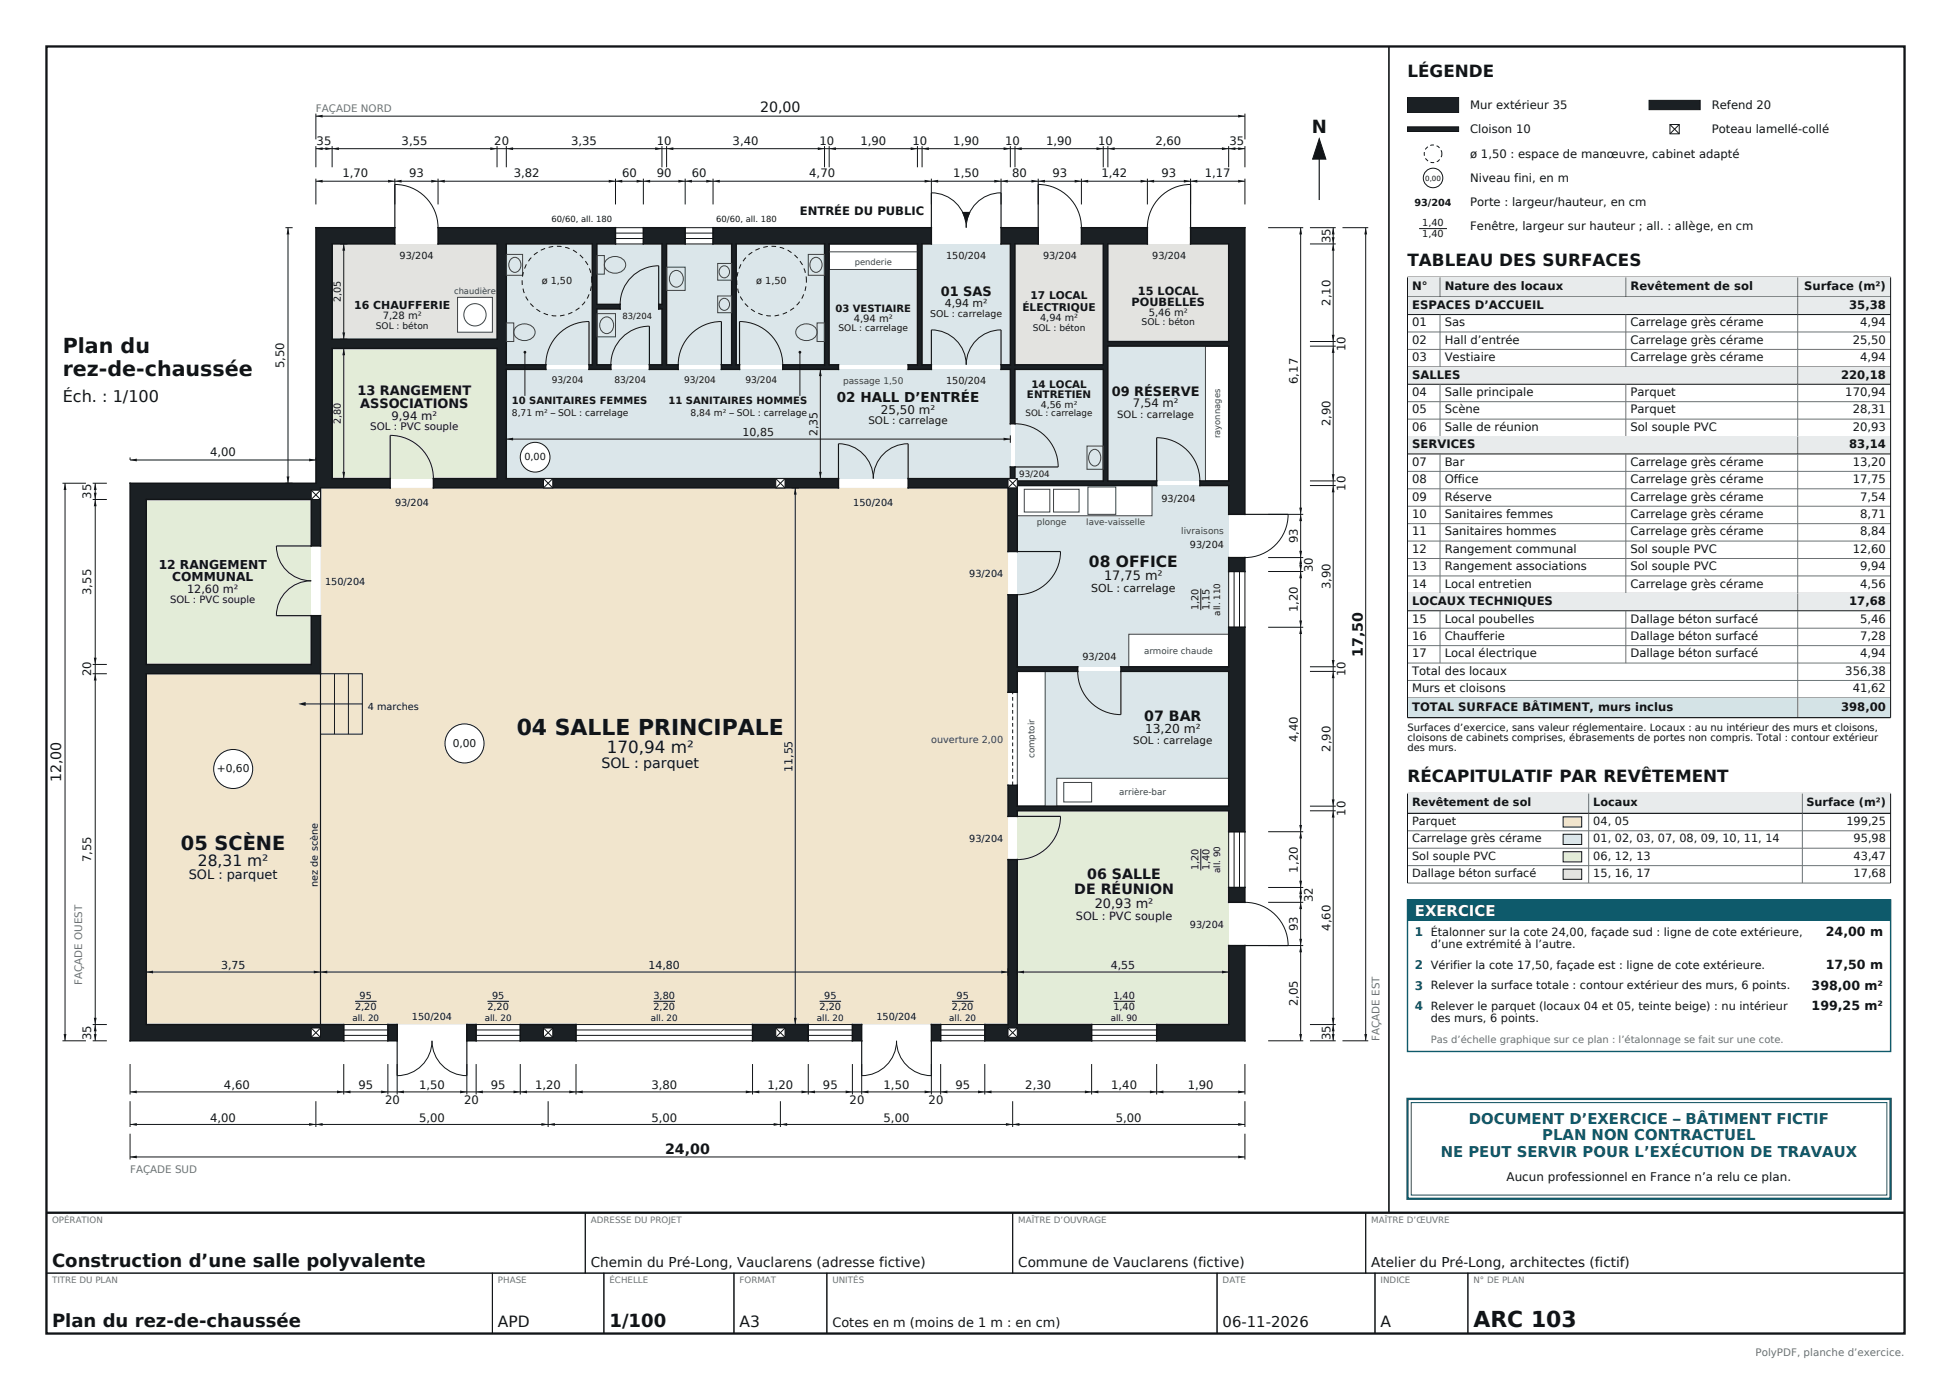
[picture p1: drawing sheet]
<svg xmlns="http://www.w3.org/2000/svg" width="420mm" height="297mm" viewBox="0 0 420 297" stroke-linecap="round" stroke-linejoin="round" font-family="sans-serif">
<path d="M10 10h400v277h-400z" fill="none" stroke="#111417" stroke-width=".5"/>
<path d="M69 105h148v115.5h-185.5v-75.5h37.5z" fill-rule="evenodd" fill="#f1e5cd"/>
<g fill="#dbe6ea">
<path d="M198.5 52.5h19v26h-19z" fill-rule="evenodd"/>
<path d="M109 79.5h108.5v23.5h-108.5z" fill-rule="evenodd"/>
<path d="M178.5 52.5h19v26h-19z" fill-rule="evenodd"/>
</g>
<path d="M219 174.5h45.5v46h-45.5z" fill-rule="evenodd" fill="#e3ecd8"/>
<g fill="#dbe6ea">
<path d="M219 144.5h45.5v29h-45.5z" fill-rule="evenodd"/>
<path d="M219 104.5h45.5v39h-45.5z" fill-rule="evenodd"/>
<path d="M238.5 74.5h26v29h-26z" fill-rule="evenodd"/>
<path d="M109 52.5h33.5v26h-33.5z" fill-rule="evenodd"/>
<path d="M143.5 52.5h34v26h-34z" fill-rule="evenodd"/>
</g>
<g fill="#e3ecd8">
<path d="M31.5 107.5h35.5v35.5h-35.5z" fill-rule="evenodd"/>
<path d="M71.5 75h35.5v28h-35.5z" fill-rule="evenodd"/>
</g>
<path d="M218.5 79.5h19v24h-19z" fill-rule="evenodd" fill="#dbe6ea"/>
<g fill="#e3e3e0">
<path d="M238.5 52.5h26v21h-26z" fill-rule="evenodd"/>
<path d="M71.5 52.5h35.5v20.5h-35.5z" fill-rule="evenodd"/>
<path d="M218.5 52.5h19v26h-19z" fill-rule="evenodd"/>
</g>
<g fill="#fff" stroke="#39414a" stroke-width=".22">
<path d="M219 144.5h6v29h-6z" fill-rule="evenodd"/>
<path d="M227.5 167.5h37v6h-37z" fill-rule="evenodd"/>
<path d="M219 104.5h29v6.5h-29z" fill-rule="evenodd"/>
<path d="M243 136.5h21.5v7h-21.5z" fill-rule="evenodd"/>
<path d="M259.5 74.5h5v29h-5z" fill-rule="evenodd"/>
<path d="M98.5 64h7.5v7.5h-7.5z" fill-rule="evenodd"/>
<path d="M178.5 52.5h19v5.5h-19z" fill-rule="evenodd"/>
</g>
<g fill="#1b2024">
<path d="M219 173.5h45.5v1h-45.5z" fill-rule="evenodd"/>
<path d="M219 143.5h13v1h-13z" fill-rule="evenodd"/>
<path d="M241.3 143.5h23.2v1h-23.2z" fill-rule="evenodd"/>
<path d="M219 103.5h30v1h-30z" fill-rule="evenodd"/>
<path d="M258.3 103.5h6.2v1h-6.2z" fill-rule="evenodd"/>
<path d="M217.5 100.5h1v3h-1z" fill-rule="evenodd"/>
<path d="M217.5 79.5h1v11.7h-1z" fill-rule="evenodd"/>
<path d="M217.5 52.5h1v26h-1z" fill-rule="evenodd"/>
<path d="M237.5 79.5h1v24h-1z" fill-rule="evenodd"/>
<path d="M237.5 74.5h1v4h-1z" fill-rule="evenodd"/>
<path d="M237.5 52.5h1v21h-1z" fill-rule="evenodd"/>
<path d="M109 78.5h8.5v1h-8.5z" fill-rule="evenodd"/>
<path d="M126.8 78.5h4.7v1h-4.7z" fill-rule="evenodd"/>
<path d="M139.8 78.5h6.2v1h-6.2z" fill-rule="evenodd"/>
<path d="M155.3 78.5h3.9v1h-3.9z" fill-rule="evenodd"/>
<path d="M168.5 78.5h12v1h-12z" fill-rule="evenodd"/>
<path d="M195.5 78.5h5v1h-5z" fill-rule="evenodd"/>
<path d="M215.5 78.5h23v1h-23z" fill-rule="evenodd"/>
<path d="M142.5 52.5h1v26h-1z" fill-rule="evenodd"/>
<path d="M177.5 52.5h1v26h-1z" fill-rule="evenodd"/>
<path d="M197.5 52.5h1v26h-1z" fill-rule="evenodd"/>
<path d="M237.5 73.5h27v1h-27z" fill-rule="evenodd"/>
<path d="M28 220.5h46v3.5h-46z" fill-rule="evenodd"/>
<path d="M83.5 220.5h2v3.5h-2z" fill-rule="evenodd"/>
<path d="M100.5 220.5h2v3.5h-2z" fill-rule="evenodd"/>
<path d="M112 220.5h12v3.5h-12z" fill-rule="evenodd"/>
<path d="M162 220.5h12v3.5h-12z" fill-rule="evenodd"/>
<path d="M183.5 220.5h2v3.5h-2z" fill-rule="evenodd"/>
<path d="M200.5 220.5h2v3.5h-2z" fill-rule="evenodd"/>
<path d="M212 220.5h23v3.5h-23z" fill-rule="evenodd"/>
<path d="M249 220.5h19v3.5h-19z" fill-rule="evenodd"/>
<path d="M28 107.5h3.5v113h-3.5z" fill-rule="evenodd"/>
<path d="M264.5 203.5h3.5v17h-3.5z" fill-rule="evenodd"/>
<path d="M264.5 191h3.5v3.2h-3.5z" fill-rule="evenodd"/>
<path d="M264.5 135h3.5v44h-3.5z" fill-rule="evenodd"/>
<path d="M264.5 120h3.5v3h-3.5z" fill-rule="evenodd"/>
<path d="M264.5 52.5h3.5v58.2h-3.5z" fill-rule="evenodd"/>
<path d="M28 104h40v3.5h-40z" fill-rule="evenodd"/>
<path d="M68 52.5h3.5v51.5h-3.5z" fill-rule="evenodd"/>
<path d="M68 49h17v3.5h-17z" fill-rule="evenodd"/>
<path d="M94.3 49h38.2v3.5h-38.2z" fill-rule="evenodd"/>
<path d="M138.5 49h9v3.5h-9z" fill-rule="evenodd"/>
<path d="M153.5 49h47v3.5h-47z" fill-rule="evenodd"/>
<path d="M215.5 49h8v3.5h-8z" fill-rule="evenodd"/>
<path d="M232.8 49h14.2v3.5h-14.2z" fill-rule="evenodd"/>
<path d="M256.3 49h11.7v3.5h-11.7z" fill-rule="evenodd"/>
<path d="M217 185h2v35.5h-2z" fill-rule="evenodd"/>
<path d="M217 169h2v6.7h-2z" fill-rule="evenodd"/>
<path d="M217 128h2v21h-2z" fill-rule="evenodd"/>
<path d="M217 105h2v13.7h-2z" fill-rule="evenodd"/>
<path d="M31.5 143h37.5v2h-37.5z" fill-rule="evenodd"/>
<path d="M67 132.5h2v10.5h-2z" fill-rule="evenodd"/>
<path d="M67 105h2v12.5h-2z" fill-rule="evenodd"/>
<path d="M67 104h17v1h-17z" fill-rule="evenodd"/>
<path d="M93.3 103h87.2v2h-87.2z" fill-rule="evenodd"/>
<path d="M195.5 103.5h23.5v1.5h-23.5z" fill-rule="evenodd"/>
<path d="M69 103h15v1h-15z" fill-rule="evenodd"/>
<path d="M195.5 103h23v.5h-23z" fill-rule="evenodd"/>
<path d="M107 75h2v28h-2z" fill-rule="evenodd"/>
<path d="M107 52.5h2v20.5h-2z" fill-rule="evenodd"/>
<path d="M71.5 73h37.5v2h-37.5z" fill-rule="evenodd"/>
<path d="M127.5 66.5h1v12h-1z" fill-rule="evenodd"/>
<path d="M127.5 52.5h1v13h-1z" fill-rule="evenodd"/>
<path d="M157.5 52.5h1v26h-1z" fill-rule="evenodd"/>
<path d="M127.5 65.5h6v1h-6z" fill-rule="evenodd"/>
<path d="M141.8 65.5h.7v1h-.7z" fill-rule="evenodd"/>
</g>
<g fill="none" stroke="#111417" stroke-width=".3">
<path d="M68 49h17v3.5h-13.5v20.5h35.5v-20.5h-12.7v-3.5h38.2v3.5h-4v13h5v1h-5v12h3v1h-4.7v-1h.7v-26h-18.5v26h8.5v1h-8.5v23.5h71.5v2h-87.2v-2h13.7v-28h-35.5v28h12.5v2h-15v12.5h-2v-10h-35.5v35.5h35.5v-10.5h2v12.5h-37.5v75.5h42.5v3.5h-46v-120h40zM138.5 49h9v3.5h-4v26h2.5v1h-6.2v-1h2.7v-12h-.7v-1h.7v-13h-4zM153.5 49h47v3.5h-2v26h2v1h-5v-1h2v-26h-19v26h2v1h-12v-1h9v-26h-19v26h.7v1h-3.9v-1h2.2v-26h-4zM215.5 49h8v3.5h-5v26h19v-26h-4.7v-3.5h14.2v3.5h-8.5v21h26v-21h-8.2v-3.5h11.7v61.7h-3.5v-6.2h-6.2v-1h6.2v-29h-26v29h10.5v1h-30v14.2h-2v-13.7h-21.5v-2h22v-2.5h1v3h19v-24h-19v11.7h-1v-11.7h-2v-1h2v-26h-2zM217 128h2v15.5h13v1h-13v4.5h-2zM264.5 120h3.5v3h-3.5zM241.3 143.5h23.2v-8.5h3.5v44h-3.5v-4.5h-45.5v1.2h-2v-6.7h2v4.5h45.5v-29h-23.2zM217 185h2v35.5h16v3.5h-23v-3.5h5zM264.5 191h3.5v3.2h-3.5zM264.5 203.5h3.5v20.5h-19v-3.5h15.5zM83.5 220.5h2v3.5h-2zM100.5 220.5h2v3.5h-2z"/>
<path d="M112 220.5h12v3.5h-12zM162 220.5h12v3.5h-12zM183.5 220.5h2v3.5h-2zM200.5 220.5h2v3.5h-2z"/>
</g>
<g fill="none" stroke="#111417" stroke-width=".25">
<path d="M85 39.7v9.3M223.5 39.7v9.3M256.3 39.7v9.3M141.8 57.2v8.3M200.5 41.5v7.5M215.5 41.5v7.5M126.8 69.2v9.3M139.8 70.2v8.3M155.3 69.2v9.3M159.2 69.2v9.3M200.5 71v7.5M215.5 71v7.5"/>
<path d="M84 93.7v9.3M180.5 95.5v7.5M195.5 95.5v7.5M249 94.2v9.3M59.5 117.5h7.5M218.5 100.5h9.3M219 118.7h9.3M268 110.7h9.3M59.5 132.5h7.5M69 145v75.5M241.3 144.5v9.3M219 175.7h9.3"/>
<path d="M268 203.5h9.3M85.5 224v7.5M100.5 224v7.5M185.5 224v7.5M200.5 224v7.5"/>
</g>
<g fill="none" stroke="#111417" stroke-width=".22">
<path d="M85 39.7a9.3 9.3 0 0 1 9.3 9.3M223.5 39.7a9.3 9.3 0 0 1 9.3 9.3M256.3 39.7a9.3 9.3 0 0 0-9.3 9.3M132.5 49h6v3.5h-6zM132.5 51.3h6M132.5 50.2h6M141.8 57.2a8.3 8.3 0 0 0-8.3 8.3M147.5 49h6v3.5h-6zM147.5 51.3h6M147.5 50.2h6M200.5 41.5a7.5 7.5 0 0 1 7.5 7.5 7.5 7.5 0 0 1 7.5-7.5M126.8 69.2a9.3 9.3 0 0 0-9.3 9.3"/>
<path d="M139.8 70.2a8.3 8.3 0 0 0-8.3 8.3M155.3 69.2a9.3 9.3 0 0 0-9.3 9.3M159.2 69.2a9.3 9.3 0 0 1 9.3 9.3M200.5 71a7.5 7.5 0 0 1 7.5 7.5 7.5 7.5 0 0 1 7.5-7.5M84 93.7a9.3 9.3 0 0 1 9.3 9.3M180.5 95.5a7.5 7.5 0 0 1 7.5 7.5 7.5 7.5 0 0 1 7.5-7.5M218.5 91.2a9.3 9.3 0 0 1 9.3 9.3M249 94.2a9.3 9.3 0 0 1 9.3 9.3M59.5 117.5a7.5 7.5 0 0 0 7.5 7.5 7.5 7.5 0 0 0-7.5 7.5M228.3 118.7a9.3 9.3 0 0 1-9.3 9.3M277.3 110.7a9.3 9.3 0 0 1-9.3 9.3M264.5 123h3.5v12h-3.5z"/>
<path d="M265.7 123v12M266.8 123v12M65.2 151.5h12.8M69 145h9v13h-9zM72 145v13M75 145v13M232 144.5a9.3 9.3 0 0 0 9.3 9.3M228.3 175.7a9.3 9.3 0 0 1-9.3 9.3M264.5 179h3.5v12h-3.5zM265.7 179v12M266.8 179v12M268 194.2a9.3 9.3 0 0 1 9.3 9.3"/>
<path d="M74 220.5h9.5v3.5h-9.5zM74 222.8h9.5M74 221.7h9.5M85.5 231.5a7.5 7.5 0 0 0 7.5-7.5 7.5 7.5 0 0 0 7.5 7.5M102.5 220.5h9.5v3.5h-9.5zM102.5 222.8h9.5M102.5 221.7h9.5M124 220.5h38v3.5h-38zM124 222.8h38M124 221.7h38M174 220.5h9.5v3.5h-9.5zM174 222.8h9.5"/>
<path d="M174 221.7h9.5M185.5 231.5a7.5 7.5 0 0 0 7.5-7.5 7.5 7.5 0 0 0 7.5 7.5M202.5 220.5h9.5v3.5h-9.5zM202.5 222.8h9.5M202.5 221.7h9.5M235 220.5h14v3.5h-14zM235 222.8h14M235 221.7h14"/>
</g>
<g fill="none" stroke="#39414a" stroke-width=".22">
<path d="M109 54.7h3.5v4.6h-3.5zM110.1 55.7a1.4 1.4 0 0 1 1.7 .1 1.4 1.4 0 0 1 .3 1.7 1.31 1.31 0 0 1-1.6 1.1 1.31 1.31 0 0 1-1-1.6l.1-.5zM128.5 55h1.6v4h-1.6zM130.8 55.7a2.57 2.57 0 0 1 3.8 .8 2.08 2.08 0 0 1-2.8 2.2 1.68 1.68 0 0 1-1.6-1.1 1.68 1.68 0 0 1 .6-1.9zM143.5 57.5h4v5h-4zM144.5 58.7a1.48 1.48 0 0 1 1.8-.3 1.48 1.48 0 0 1 .8 1.6 1.52 1.52 0 0 1-1.5 1.8 1.52 1.52 0 0 1-1.5-1.8zM154.5 56.7h3v3.6h-3zM155.3 57.5a1.25 1.25 0 0 1 1.7 .5 1.25 1.25 0 0 1-.7 1.7 1.28 1.28 0 0 1-1.4-.7 1.28 1.28 0 0 1 .4-1.5zM174 54.7h3.5v4.6h-3.5zM174.9 55.7a1.4 1.4 0 0 1 1.7 .1 1.4 1.4 0 0 1 .3 1.7 1.31 1.31 0 0 1-1.5 1.1 1.31 1.31 0 0 1-1.1-1.6l.1-.5zM178.5 54.2h19M109 69.5h1.6v4h-1.6z"/>
<path d="M111.3 70.2a2.57 2.57 0 0 1 3.8 .8 2.08 2.08 0 0 1-2.8 2.2 1.68 1.68 0 0 1-1.6-1.1 1.68 1.68 0 0 1 .6-1.9zM128.5 67.5h4v5h-4zM129.5 68.7a1.48 1.48 0 0 1 1.8-.3 1.48 1.48 0 0 1 .8 1.6 1.52 1.52 0 0 1-1.5 1.8 1.52 1.52 0 0 1-1.5-1.8zM154.5 63.7h3v3.6h-3zM155.3 64.5a1.25 1.25 0 0 1 1.7 .5 1.25 1.25 0 0 1-.7 1.7 1.28 1.28 0 0 1-1.4-.7 1.28 1.28 0 0 1 .4-1.5zM172 70.2a2.57 2.57 0 0 1 3.8 .8 2.08 2.08 0 0 1-2.8 2.2 1.68 1.68 0 0 1-1.6-1.1 1.68 1.68 0 0 1 .6-1.9zM175.9 69.5h1.6v4h-1.6zM234 96h3.5v5h-3.5zM234.9 97a1.21 1.21 0 0 1 1.3-.2 1.21 1.21 0 0 1 .7 1.1 1.78 1.78 0 0 1-1.2 2.4 1.96 1.96 0 0 1-.8-3.3zM220.5 105.3h5.5v4.9h-5.5zM226.8 105.3h5.5v4.9h-5.5zM234.2 104.8h6v5.9h-6z"/>
<path d="M229 168.4h6v4.2h-6z"/>
<circle cx="102.2" cy="67.7" r="2.4"/>
</g>
<path d="M127.4 60.5a7.5 7.5 0 0 0-10.9-6.7 7.5 7.5 0 0 0-1 12.8 7.5 7.5 0 0 0 11.8-5l.1-1.1M173.6 60.5a7.5 7.5 0 0 0-10.9-6.7 7.5 7.5 0 0 0-1 12.8 7.5 7.5 0 0 0 11.8-5l.1-1.1" fill="none" stroke="#111417" stroke-width=".22" stroke-dasharray="1 .8" stroke-linecap="butt"/>
<path d="M218 169v-20" fill="none" stroke="#111417" stroke-width=".22" stroke-dasharray=".8 .6" stroke-linecap="butt"/>
<path d="M64.2 151.5l1.6-.4v.8z" fill="#111417"/>
<path d="M67 221.3h2v2h-2z" fill-rule="evenodd" fill="#fff" stroke="#111417" stroke-width=".22"/>
<path d="M67 221.3l2 2M69 221.3l-2 2" fill="none" stroke="#111417" stroke-width=".22"/>
<path d="M117 221.3h2v2h-2z" fill-rule="evenodd" fill="#fff" stroke="#111417" stroke-width=".22"/>
<path d="M117 221.3l2 2M119 221.3l-2 2" fill="none" stroke="#111417" stroke-width=".22"/>
<path d="M167 221.3h2v2h-2z" fill-rule="evenodd" fill="#fff" stroke="#111417" stroke-width=".22"/>
<path d="M167 221.3l2 2M169 221.3l-2 2" fill="none" stroke="#111417" stroke-width=".22"/>
<path d="M217 221.3h2v2h-2z" fill-rule="evenodd" fill="#fff" stroke="#111417" stroke-width=".22"/>
<path d="M217 221.3l2 2M219 221.3l-2 2" fill="none" stroke="#111417" stroke-width=".22"/>
<path d="M117 103h2v2h-2z" fill-rule="evenodd" fill="#fff" stroke="#111417" stroke-width=".22"/>
<path d="M117 103l2 2M119 103l-2 2" fill="none" stroke="#111417" stroke-width=".22"/>
<path d="M167 103h2v2h-2z" fill-rule="evenodd" fill="#fff" stroke="#111417" stroke-width=".22"/>
<path d="M167 103l2 2M169 103l-2 2" fill="none" stroke="#111417" stroke-width=".22"/>
<path d="M217 103h2v2h-2z" fill-rule="evenodd" fill="#fff" stroke="#111417" stroke-width=".22"/>
<path d="M217 103l2 2M219 103l-2 2" fill="none" stroke="#111417" stroke-width=".22"/>
<path d="M67 105.5h2v2h-2z" fill-rule="evenodd" fill="#fff" stroke="#111417" stroke-width=".22"/>
<path d="M67 105.5l2 2M69 105.5l-2 2" fill="none" stroke="#111417" stroke-width=".22"/>
<path d="M207.1 45.6h1.8l-.9 2.4z" fill="#111417"/>
<path d="M113 75.8v9.4" fill="none" stroke="#111417" stroke-width=".22"/>
<circle cx="113" cy="75.8" r=".3" fill="#111417"/>
<path d="M172.2 75.8v9.4" fill="none" stroke="#111417" stroke-width=".22"/>
<circle cx="172.2" cy="75.8" r=".3" fill="#111417"/>
<g fill="#fff" stroke="#111417" stroke-width=".22">
<circle cx="100" cy="160" r="4.2"/>
<circle cx="50.2" cy="165.5" r="4.2"/>
<circle cx="115.2" cy="98.4" r="3.2"/>
</g>
<g fill="none" stroke="#111417" stroke-width=".22">
<path d="M258.5 126.7v4.6M258.5 182.7v4.6M76.4 215.5h4.7M104.9 215.5h4.7M140.7 215.5h4.6M176.4 215.5h4.7M204.9 215.5h4.7M239.7 215.5h4.6M28 235h240M28 229v6.6M74 229v6.6M83.5 229v6.6"/>
<path d="M85.5 229v6.6M100.5 229v6.6M102.5 229v6.6M112 229v6.6M124 229v6.6M162 229v6.6M174 229v6.6M183.5 229v6.6M185.5 229v6.6M200.5 229v6.6M202.5 229v6.6M212 229v6.6"/>
<path d="M235 229v6.6M249 229v6.6M268 229v6.6"/>
</g>
<g fill="#111417">
<path d="M28 235l1.5-.3v.6z"/>
<path d="M72.6 234.7l1.4 .3-1.4 .3z"/>
<path d="M74 235l1.5-.3v.6z"/>
<path d="M82 234.7l1.5 .3-1.5 .3z"/>
<path d="M85.5 235l1.5-.3v.6z"/>
<path d="M99.1 234.7l1.4 .3-1.4 .3z"/>
<path d="M102.5 235l1.4-.3v.6z"/>
<path d="M110.6 234.7l1.4 .3-1.4 .3z"/>
<path d="M112 235l1.4-.3v.6z"/>
<path d="M122.6 234.7l1.4 .3-1.4 .3z"/>
<path d="M124 235l1.4-.3v.6z"/>
<path d="M160.5 234.7l1.5 .3-1.5 .3z"/>
<path d="M162 235l1.5-.3v.6z"/>
<path d="M172.5 234.7l1.5 .3-1.5 .3z"/>
<path d="M174 235l1.5-.3v.6z"/>
<path d="M182 234.7l1.5 .3-1.5 .3z"/>
<path d="M185.5 235l1.5-.3v.6z"/>
<path d="M199 234.7l1.5 .3-1.5 .3z"/>
<path d="M202.5 235l1.4-.3v.6z"/>
<path d="M210.6 234.7l1.4 .3-1.4 .3z"/>
<path d="M212 235l1.4-.3v.6z"/>
<path d="M233.5 234.7l1.5 .3-1.5 .3z"/>
<path d="M235 235l1.4-.3v.6z"/>
<path d="M247.6 234.7l1.4 .3-1.4 .3z"/>
<path d="M249 235l1.5-.3v.6z"/>
<path d="M266.6 234.7l1.4 .3-1.4 .3z"/>
</g>
<path d="M28 237v5.6M68 237v5.6M118 237v5.6M168 237v5.6M218 237v5.6M268 237v5.6M28 242h240" fill="none" stroke="#111417" stroke-width=".22"/>
<g fill="#111417">
<path d="M28 242l1.5-.3v.6z"/>
<path d="M66.6 241.7l1.4 .3-1.4 .3z"/>
<path d="M68 242l1.4-.3v.6z"/>
<path d="M116.6 241.7l1.4 .3-1.4 .3z"/>
<path d="M118 242l1.4-.3v.6z"/>
<path d="M166.5 241.7l1.5 .3-1.5 .3z"/>
<path d="M168 242l1.5-.3v.6z"/>
<path d="M216.6 241.7l1.4 .3-1.4 .3z"/>
<path d="M218 242l1.4-.3v.6z"/>
<path d="M266.6 241.7l1.4 .3-1.4 .3z"/>
</g>
<path d="M28 249h240M28 244v5.6M268 244v5.6" fill="none" stroke="#111417" stroke-width=".22"/>
<g fill="#111417">
<path d="M28 249l1.5-.3v.6z"/>
<path d="M266.6 248.7l1.4 .3-1.4 .3z"/>
</g>
<path d="M273 49h7.5M280 49v175M273 110.7h7.5M273 135h7.5M273 123h7.5M273 120h7.5M273 179h7.5M273 194.2h7.5M273 191h7.5M273 203.5h7.5M273 224h7.5" fill="none" stroke="#111417" stroke-width=".22"/>
<g fill="#111417">
<path d="M279.7 222.6h.6l-.3 1.4z"/>
<path d="M280 203.5l.3 1.5h-.6z"/>
<path d="M279.7 202.1h.6l-.3 1.4z"/>
<path d="M280 194.2l.3 1.4h-.6z"/>
<path d="M279.7 192.8h.6l-.3 1.4z"/>
<path d="M280 191l.3 1.4h-.6z"/>
<path d="M279.7 189.6h.6l-.3 1.4z"/>
<path d="M280 179l.3 1.4h-.6z"/>
<path d="M279.7 177.6h.6l-.3 1.4z"/>
<path d="M280 135l.3 1.5h-.6z"/>
<path d="M279.7 133.5h.6l-.3 1.5z"/>
<path d="M280 123l.3 1.5h-.6z"/>
<path d="M279.7 121.5h.6l-.3 1.5z"/>
<path d="M280 120l.3 1.5h-.6z"/>
<path d="M279.7 118.5h.6l-.3 1.5z"/>
<path d="M280 110.7l.3 1.5h-.6z"/>
<path d="M279.7 109.3h.6l-.3 1.4z"/>
<path d="M280 49l.3 1.4h-.6z"/>
</g>
<g fill="none" stroke="#111417" stroke-width=".22">
<path d="M282 52.5h5.5M282 49h5.5M287 49v175M282 74.5h5.5M282 73.5h5.5M282 104.5h5.5M282 103.5h5.5M282 144.5h5.5M282 143.5h5.5M282 174.5h5.5M282 173.5h5.5M282 224h5.5"/>
<path d="M282 220.5h5.5"/>
</g>
<g fill="#111417">
<path d="M286.7 222.6h.6l-.3 1.4z"/>
<path d="M287 220.5l.3 1.5h-.6z"/>
<path d="M286.7 219.1h.6l-.3 1.4z"/>
<path d="M287 174.5l.3 1.5h-.6z"/>
<path d="M286.7 172.1h.6l-.3 1.4z"/>
<path d="M287 144.5l.3 1.5h-.6z"/>
<path d="M286.7 142.1h.6l-.3 1.4z"/>
<path d="M287 104.5l.3 1.4h-.6z"/>
<path d="M286.7 102h.6l-.3 1.5z"/>
<path d="M287 74.5l.3 1.4h-.6z"/>
<path d="M286.7 72h.6l-.3 1.5z"/>
<path d="M287 52.5l.3 1.5h-.6z"/>
<path d="M286.7 51.1h.6l-.3 1.4z"/>
<path d="M287 49l.3 1.4h-.6z"/>
</g>
<path d="M289 49h5.6M294 49v175M289 224h5.6" fill="none" stroke="#111417" stroke-width=".22"/>
<g fill="#111417">
<path d="M293.7 222.6h.6l-.3 1.4z"/>
<path d="M294 49l.3 1.4h-.6z"/>
</g>
<g fill="none" stroke="#111417" stroke-width=".22">
<path d="M68 39h200M68 38.5v5.5M85 38.5v5.5M94.3 38.5v5.5M132.5 38.5v5.5M138.5 38.5v5.5M147.5 38.5v5.5M153.5 38.5v5.5M200.5 38.5v5.5M215.5 38.5v5.5M223.5 38.5v5.5M232.8 38.5v5.5"/>
<path d="M247 38.5v5.5M256.3 38.5v5.5M268 38.5v5.5"/>
</g>
<g fill="#111417">
<path d="M68 39l1.4-.3v.6z"/>
<path d="M83.5 38.7l1.5 .3-1.5 .3z"/>
<path d="M85 39l1.4-.3v.6z"/>
<path d="M92.8 38.7l1.5 .3-1.5 .3z"/>
<path d="M94.3 39l1.5-.3v.6z"/>
<path d="M131.1 38.7l1.4 .3-1.4 .3z"/>
<path d="M132.5 39l1.4-.3v.6z"/>
<path d="M137.1 38.7l1.4 .3-1.4 .3z"/>
<path d="M138.5 39l1.4-.3v.6z"/>
<path d="M146 38.7l1.5 .3-1.5 .3z"/>
<path d="M147.5 39l1.4-.3v.6z"/>
<path d="M152 38.7l1.5 .3-1.5 .3z"/>
<path d="M153.5 39l1.4-.3v.6z"/>
<path d="M199 38.7l1.5 .3-1.5 .3z"/>
<path d="M200.5 39l1.4-.3v.6z"/>
<path d="M214.1 38.7l1.4 .3-1.4 .3z"/>
<path d="M215.5 39l1.5-.3v.6z"/>
<path d="M222 38.7l1.5 .3-1.5 .3z"/>
<path d="M223.5 39l1.5-.3v.6z"/>
<path d="M231.4 38.7l1.4 .3-1.4 .3z"/>
<path d="M232.8 39l1.4-.3v.6z"/>
<path d="M245.5 38.7l1.5 .3-1.5 .3z"/>
<path d="M247 39l1.4-.3v.6z"/>
<path d="M254.8 38.7l1.5 .3-1.5 .3z"/>
<path d="M256.3 39l1.5-.3v.6z"/>
<path d="M266.6 38.7l1.4 .3-1.4 .3z"/>
</g>
<g fill="none" stroke="#111417" stroke-width=".22">
<path d="M68 32h200M68 31.4v4.6M71.5 31.4v4.6M107 31.4v4.6M109 31.4v4.6M142.5 31.4v4.6M143.5 31.4v4.6M177.5 31.4v4.6M178.5 31.4v4.6M197.5 31.4v4.6M198.5 31.4v4.6M217.5 31.4v4.6"/>
<path d="M218.5 31.4v4.6M237.5 31.4v4.6M238.5 31.4v4.6M264.5 31.4v4.6M268 31.4v4.6"/>
</g>
<g fill="#111417">
<path d="M68 32l1.4-.3v.6z"/>
<path d="M70 31.7l1.5 .3-1.5 .3z"/>
<path d="M71.5 32l1.4-.3v.6z"/>
<path d="M105.5 31.7l1.5 .3-1.5 .3z"/>
<path d="M109 32l1.4-.3v.6z"/>
<path d="M141.1 31.7l1.4 .3-1.4 .3z"/>
<path d="M143.5 32l1.5-.3v.6z"/>
<path d="M176 31.7l1.5 .3-1.5 .3z"/>
<path d="M178.5 32l1.4-.3v.6z"/>
<path d="M196.1 31.7l1.4 .3-1.4 .3z"/>
<path d="M198.5 32l1.5-.3v.6z"/>
<path d="M216 31.7l1.5 .3-1.5 .3z"/>
<path d="M218.5 32l1.4-.3v.6z"/>
<path d="M236 31.7l1.5 .3-1.5 .3z"/>
<path d="M238.5 32l1.4-.3v.6z"/>
<path d="M263.1 31.7l1.4 .3-1.4 .3z"/>
<path d="M264.5 32l1.5-.3v.6z"/>
<path d="M266.6 31.7l1.4 .3-1.4 .3z"/>
</g>
<path d="M68 25h200M68 24.4v5.6M268 24.4v5.6" fill="none" stroke="#111417" stroke-width=".22"/>
<g fill="#111417">
<path d="M68 25l1.4-.3v.6z"/>
<path d="M266.6 24.7l1.4 .3-1.4 .3z"/>
</g>
<path d="M20 107.5h3M20 104h3M20.5 104v120M20 145h3M20 143h3M20 224h3M20 220.5h3" fill="none" stroke="#111417" stroke-width=".22"/>
<g fill="#111417">
<path d="M20.2 222.6h.6l-.3 1.4z"/>
<path d="M20.5 220.5l.3 1.5h-.6z"/>
<path d="M20.2 219.1h.6l-.3 1.4z"/>
<path d="M20.5 145l.3 1.4h-.6z"/>
<path d="M20.2 141.6h.6l-.3 1.4z"/>
<path d="M20.5 107.5l.3 1.5h-.6z"/>
<path d="M20.2 106.1h.6l-.3 1.4z"/>
<path d="M20.5 104l.3 1.5h-.6z"/>
</g>
<path d="M13.4 104h5.1M14 104v120M13.4 224h5.1" fill="none" stroke="#111417" stroke-width=".22"/>
<g fill="#111417">
<path d="M13.7 222.6h.6l-.3 1.4z"/>
<path d="M14 104l.3 1.5h-.6z"/>
</g>
<path d="M61.5 49h1.5M62 49v55M61.5 104h1.5" fill="none" stroke="#111417" stroke-width=".22"/>
<g fill="#111417">
<path d="M61.7 102.6h.6l-.3 1.4z"/>
<path d="M62 49l.3 1.4h-.6z"/>
</g>
<path d="M28 98.4v.6h40v-.6" fill="none" stroke="#111417" stroke-width=".22"/>
<g fill="#111417">
<path d="M28 99l1.5-.3v.6z"/>
<path d="M66.6 98.7l1.4 .3-1.4 .3z"/>
</g>
<path d="M31.5 209.2h185.5M31.5 208.4v1.6M69 208.4v1.6M217 208.4v1.6" fill="none" stroke="#111417" stroke-width=".22"/>
<g fill="#111417">
<path d="M31.5 209.2l1.4-.3v.6z"/>
<path d="M67.6 208.9l1.4 .3-1.4 .3z"/>
<path d="M69 209.2l1.5-.3v.6z"/>
<path d="M215.5 208.9l1.5 .3-1.5 .3z"/>
</g>
<path d="M219 209.2h45.5M219 208.4v1.6M264.5 208.4v1.6" fill="none" stroke="#111417" stroke-width=".22"/>
<g fill="#111417">
<path d="M219 209.2l1.5-.3v.6z"/>
<path d="M263.1 208.9l1.4 .3-1.4 .3z"/>
</g>
<path d="M170.4 105h1.6M171.2 105v115.5M170.4 220.5h1.6" fill="none" stroke="#111417" stroke-width=".22"/>
<g fill="#111417">
<path d="M170.9 219.1h.6l-.3 1.4z"/>
<path d="M171.2 105l.3 1.5h-.6z"/>
</g>
<path d="M175.8 79.5h1.6M176.6 79.5v23.5M175.8 103h1.6" fill="none" stroke="#111417" stroke-width=".22"/>
<g fill="#111417">
<path d="M176.3 101.6h.6l-.3 1.4z"/>
<path d="M176.6 79.5l.3 1.5h-.6z"/>
</g>
<path d="M109 94.5h108.5M109 93.7v1.6M217.5 93.7v1.6" fill="none" stroke="#111417" stroke-width=".22"/>
<g fill="#111417">
<path d="M109 94.5l1.4-.3v.6z"/>
<path d="M216 94.2l1.5 .3-1.5 .3z"/>
</g>
<path d="M73.2 75h1.6M74 75v28M73.2 103h1.6" fill="none" stroke="#111417" stroke-width=".22"/>
<g fill="#111417">
<path d="M73.7 101.6h.6l-.3 1.4z"/>
<path d="M74 75l.3 1.5h-.6z"/>
</g>
<path d="M73.2 52.5h1.6M74 52.5v20.5M73.2 73h1.6" fill="none" stroke="#111417" stroke-width=".22"/>
<g fill="#111417">
<path d="M73.7 71.6h.6l-.3 1.4z"/>
<path d="M74 52.5l.3 1.5h-.6z"/>
</g>
<path d="M284 32.1v10.9" fill="none" stroke="#111417" stroke-width=".25"/>
<path d="M284 29.9l1.4 4.3h-2.8z" fill="#111417" stroke="#111417" stroke-width=".22"/>
<path d="M299 10v251" fill="none" stroke="#111417" stroke-width=".35"/>
<g fill="#1b2024" stroke="#111417" stroke-width=".22">
<path d="M303 21h11v3.2h-11z" fill-rule="evenodd"/>
<path d="M355 21.6h11v2h-11z" fill-rule="evenodd"/>
<path d="M303 27.3h11v1h-11z" fill-rule="evenodd"/>
</g>
<path d="M359.5 26.8h2v2h-2z" fill-rule="evenodd" fill="#fff" stroke="#111417" stroke-width=".22"/>
<g fill="none" stroke="#111417" stroke-width=".22">
<path d="M359.5 26.8l2 2M361.5 26.8l-2 2M305.5 49.2h6"/>
<circle cx="308.5" cy="38.3" r="2.1"/>
</g>
<path d="M310.4 33.1a1.9 1.9 0 0 0-2.7-1.7 1.9 1.9 0 0 0-.4 3.2 1.9 1.9 0 0 0 3-1l.1-.5" fill="none" stroke="#111417" stroke-width=".22" stroke-dasharray=".8 .6" stroke-linecap="butt"/>
<path d="M303 59.7h104" fill="none" stroke="#111417" stroke-width=".3"/>
<path d="M303 59.7h104v4.2h-104z" fill-rule="evenodd" fill="#e8ebec"/>
<path d="M310 59.7v4.2M350 59.7v4.2M387 59.7v4.2" fill="none" stroke="#6b7277" stroke-width=".22"/>
<path d="M303 63.9h104" fill="none" stroke="#111417" stroke-width=".25"/>
<path d="M303 63.9h104v3.8h-104z" fill-rule="evenodd" fill="#e8ebec"/>
<path d="M303 71.5h104M303 75.2h104M303 79h104M310 67.7v11.3M350 67.7v11.3M387 63.9v15.1" fill="none" stroke="#6b7277" stroke-width=".22"/>
<path d="M303 67.7h104" fill="none" stroke="#111417" stroke-width=".22"/>
<path d="M303 79h104v3.7h-104z" fill-rule="evenodd" fill="#e8ebec"/>
<path d="M387 79v14.9M303 86.4h104M303 90.2h104M303 93.9h104M310 82.7v11.2M350 82.7v11.2" fill="none" stroke="#6b7277" stroke-width=".22"/>
<path d="M303 82.7h104" fill="none" stroke="#111417" stroke-width=".22"/>
<path d="M303 93.9h104v3.8h-104z" fill-rule="evenodd" fill="#e8ebec"/>
<path d="M310 97.7v30M350 97.7v30M387 93.9v33.8M303 101.5h104M303 105.2h104M303 109h104M303 112.7h104M303 116.4h104M303 120.2h104M303 124h104M303 127.7h104" fill="none" stroke="#6b7277" stroke-width=".22"/>
<path d="M303 97.7h104" fill="none" stroke="#111417" stroke-width=".22"/>
<path d="M303 127.7h104v3.7h-104z" fill-rule="evenodd" fill="#e8ebec"/>
<path d="M303 135.2h104M303 139h104M310 131.4v11.3M350 131.4v11.3M387 127.7v22.5M303 142.7h104M303 146.4h104M303 150.2h104" fill="none" stroke="#6b7277" stroke-width=".22"/>
<path d="M303 131.4h104" fill="none" stroke="#111417" stroke-width=".22"/>
<path d="M303 150.2h104v4.3h-104z" fill-rule="evenodd" fill="#d4e3e6"/>
<path d="M387 150.2v4.3" fill="none" stroke="#6b7277" stroke-width=".22"/>
<path d="M303 154.5h104" fill="none" stroke="#111417" stroke-width=".25"/>
<path d="M303 59.7v94.8M407 59.7v94.8" fill="none" stroke="#111417" stroke-width=".22"/>
<path d="M303 170.8h104" fill="none" stroke="#111417" stroke-width=".3"/>
<path d="M303 170.8h104v4.2h-104z" fill-rule="evenodd" fill="#e8ebec"/>
<path d="M303 178.8h104M342 170.8v19.2M388 170.8v19.2M303 182.5h104M303 186.3h104M303 190h104" fill="none" stroke="#6b7277" stroke-width=".22"/>
<path d="M303 175h104" fill="none" stroke="#111417" stroke-width=".25"/>
<path d="M303 170.8v19.2M407 170.8v19.2" fill="none" stroke="#111417" stroke-width=".22"/>
<path d="M336.5 175.8h4v2.2h-4z" fill-rule="evenodd" fill="#f1e5cd" stroke="#111417" stroke-width=".22"/>
<path d="M336.5 179.5h4v2.2h-4z" fill-rule="evenodd" fill="#dbe6ea" stroke="#111417" stroke-width=".22"/>
<path d="M336.5 183.3h4v2.2h-4z" fill-rule="evenodd" fill="#e3ecd8" stroke="#111417" stroke-width=".22"/>
<path d="M336.5 187h4v2.2h-4z" fill-rule="evenodd" fill="#e3e3e0" stroke="#111417" stroke-width=".22"/>
<path d="M303 193.6h104v4.6h-104z" fill-rule="evenodd" fill="#0e5a6b"/>
<path d="M303 193.6h104v32.7h-104z" fill="none" stroke="#0e5a6b" stroke-width=".3"/>
<path d="M303 236.5h104v21.5h-104z" fill="none" stroke="#0e5a6b" stroke-width=".5"/>
<path d="M303.8 237.3h102.4v19.9h-102.4z" fill="none" stroke="#0e5a6b" stroke-width=".22"/>
<path d="M10 261h400" fill="none" stroke="#111417" stroke-width=".5"/>
<path d="M10 261h116v13h-116zM10 274h96v13h-96zM106 274h24v13h-24zM126 261h92v13h-92zM130 274h28v13h-28zM158 274h20v13h-20zM178 274h84v13h-84zM218 261h76v13h-76zM262 274h34v13h-34zM294 261h116v13h-116zM296 274h20v13h-20zM316 274h94v13h-94z" fill="none" stroke="#111417" stroke-width=".22"/>
<g font-size="4.7" fill="#111417">
<text x="111.2" y="158.2">04 SALLE PRINCIPALE</text>
<text x="317.2" y="285.6">ARC 103</text>
</g>
<g font-size="4.4" fill="#111417">
<text x="13.5" y="76">Plan du</text>
<text x="13.5" y="81">rez-de-chaussée</text>
</g>
<text font-size="4.2" fill="#111417" x="39" y="182.8">05 SCÈNE</text>
<g font-size="3.9" fill="#111417">
<text x="282.4" y="28.6">N</text>
<text x="11.2" y="272.6">Construction d’une salle polyvalente</text>
<text x="11.2" y="285.6">Plan du rez-de-chaussée</text>
<text x="131.2" y="285.6">1/100</text>
</g>
<g font-size="3.6" fill="#111417">
<text x="303" y="16.6">LÉGENDE</text>
<text x="303" y="57.3">TABLEAU DES SURFACES</text>
<text x="130.6" y="162">170,94 m²</text>
<text x="303" y="168.4">RÉCAPITULATIF PAR REVÊTEMENT</text>
</g>
<text font-size="3.5" fill="#111417" x="13.5" y="86.5">Éch. : 1/100</text>
<g font-size="3.3" fill="#111417">
<text x="234.4" y="122.1">08 OFFICE</text>
<text x="42.6" y="186.3">28,31 m²</text>
<text x="107.2" y="285.6">APD</text>
<text x="159.2" y="285.6">A3</text>
<text x="297.2" y="285.6">A</text>
</g>
<text font-size="3.2" fill="#fff" x="304.6" y="197.1">EXERCICE</text>
<g font-size="3.2" fill="#0e5a6b">
<text x="316.2" y="241.8">DOCUMENT D’EXERCICE – BÂTIMENT FICTIF</text>
<text x="332" y="245.4">PLAN NON CONTRACTUEL</text>
<text x="310.1" y="249">NE PEUT SERVIR POUR L’EXÉCUTION DE TRAVAUX</text>
</g>
<text font-size="3.2" fill="#111417" x="263.2" y="285.6">06-11-2026</text>
<g font-size="3.1" fill="#111417">
<text x="163.6" y="24.2">20,00</text>
<text x="293.4" y="141.3" transform="rotate(-90 293.4 141.3)">17,50</text>
<text x="246.3" y="155.1">07 BAR</text>
<text x="129.5" y="165.2">SOL : parquet</text>
<text x="13.2" y="168.4" transform="rotate(-90 13.2 168.4)">12,00</text>
<text x="234.1" y="189.2">06 SALLE</text>
<text x="231.3" y="192.4">DE RÉUNION</text>
<text x="143.2" y="248.4">24,00</text>
</g>
<g font-size="2.9" fill="#111417">
<text x="180.2" y="86.4">02 HALL D’ENTRÉE</text>
<text x="127.2" y="272.6">Chemin du Pré-Long, Vauclarens (adresse fictive)</text>
<text x="219.2" y="272.6">Commune de Vauclarens (fictive)</text>
<text x="295.2" y="272.6">Atelier du Pré-Long, architectes (fictif)</text>
</g>
<g font-size="2.8" fill="#111417">
<text x="202.5" y="63.8">01 SAS</text>
<text x="76.9" y="85.1">13 RANGEMENT</text>
<text x="77.5" y="87.8">ASSOCIATIONS</text>
<text x="239.3" y="85.1">09 RÉSERVE</text>
<text x="237.7" y="124.9">17,75 m²</text>
<text x="40.6" y="189.2">SOL : parquet</text>
<text x="235.7" y="195.4">20,93 m²</text>
<text x="179.2" y="285.6">Cotes en m (moins de 1 m : en cm)</text>
</g>
<g font-size="2.7" fill="#111417">
<text x="393.1" y="201.5">24,00 m</text>
<text x="393.1" y="208.6">17,50 m</text>
<text x="390" y="213">398,00 m²</text>
<text x="390" y="217.4">199,25 m²</text>
</g>
<g font-size="2.6" fill="#111417">
<text x="189.6" y="89">25,50 m²</text>
<text x="34.2" y="122.6">12 RANGEMENT</text>
<text x="37" y="125.1">COMMUNAL</text>
<text x="246.5" y="157.8">13,20 m²</text>
<text x="324.3" y="254.2">Aucun professionnel en France n’a relu ce plan.</text>
</g>
<g font-size="2.6" fill="#0e5a6b">
<text x="304.6" y="201.5">1 Étalonner sur la cote 24,00, façade sud : ligne de cote extérieure,</text>
<text x="304.6" y="208.6">2 Vérifier la cote 17,50, façade est : ligne de cote extérieure.</text>
<text x="304.6" y="213">3 Relever la surface totale : contour extérieur des murs, 6 points.</text>
<text x="304.6" y="217.4">4 Relever le parquet (locaux 04 et 05, teinte beige) : nu intérieur</text>
</g>
<g font-size="2.5" fill="#111417">
<text x="316.5" y="23.5">Mur extérieur 35</text>
<text x="368.5" y="23.5">Refend 20</text>
<text x="316.5" y="28.7">Cloison 10</text>
<text x="368.5" y="28.7">Poteau lamellé-collé</text>
<text x="68.2" y="31.1">35</text>
<text x="86.5" y="31.1">3,55</text>
<text x="106.4" y="31.1">20</text>
<text x="123" y="31.1">3,35</text>
<text x="141.4" y="31.1">10</text>
<text x="157.7" y="31.1">3,40</text>
<text x="176.4" y="31.1">10</text>
<text x="185.2" y="31.1">1,90</text>
<text x="196.4" y="31.1">10</text>
<text x="205.2" y="31.1">1,90</text>
<text x="216.4" y="31.1">10</text>
<text x="225.2" y="31.1">1,90</text>
<text x="236.4" y="31.1">10</text>
<text x="248.7" y="31.1">2,60</text>
<text x="264.7" y="31.1">35</text>
<text x="316.5" y="33.9">ø 1,50 : espace de manœuvre, cabinet adapté</text>
<text x="73.7" y="38.1">1,70</text>
<text x="88.1" y="38.1">93</text>
<text x="110.6" y="38.1">3,82</text>
<text x="133.9" y="38.1">60</text>
<text x="141.4" y="38.1">90</text>
<text x="148.9" y="38.1">60</text>
<text x="174.2" y="38.1">4,70</text>
<text x="205.2" y="38.1">1,50</text>
<text x="217.9" y="38.1">80</text>
<text x="226.6" y="38.1">93</text>
<text x="237.1" y="38.1">1,42</text>
<text x="250.1" y="38.1">93</text>
<text x="259.4" y="38.1">1,17</text>
<text x="316.5" y="39.1">Niveau fini, en m</text>
<text x="172.2" y="46.2">ENTRÉE DU PUBLIC</text>
<text x="316.5" y="44.3">Porte : largeur/hauteur, en cm</text>
<text x="286.4" y="52.3" transform="rotate(-90 286.4 52.3)">35</text>
<text x="316.5" y="49.6">Fenêtre, largeur sur hauteur ; all. : allège, en cm</text>
<text x="286.4" y="65.8" transform="rotate(-90 286.4 65.8)">2,10</text>
<text x="304" y="62.5">N°</text>
<text x="311" y="62.5">Nature des locaux</text>
<text x="351" y="62.5">Revêtement de sol</text>
<text x="388.4" y="62.5">Surface (m²)</text>
<text x="304" y="66.5">ESPACES D’ACCUEIL</text>
<text x="304" y="70.2">01</text>
<text x="311" y="70.2">Sas</text>
<text x="351" y="70.2">Carrelage grès cérame</text>
<text x="398.1" y="66.5">35,38</text>
<text x="400.4" y="70.2">4,94</text>
<text x="289.6" y="75.6" transform="rotate(-90 289.6 75.6)">10</text>
<text x="304" y="74">02</text>
<text x="304" y="77.7">03</text>
<text x="311" y="74">Hall d’entrée</text>
<text x="311" y="77.7">Vestiaire</text>
<text x="351" y="74">Carrelage grès cérame</text>
<text x="351" y="77.7">Carrelage grès cérame</text>
<text x="398.8" y="74">25,50</text>
<text x="400.4" y="77.7">4,94</text>
<text x="61.1" y="79.3" transform="rotate(-90 61.1 79.3)">5,50</text>
<text x="279.4" y="82.6" transform="rotate(-90 279.4 82.6)">6,17</text>
<text x="304" y="81.5">SALLES</text>
<text x="396.4" y="81.5">220,18</text>
<text x="243.9" y="87.7">7,54 m²</text>
<text x="304" y="85.2">04</text>
<text x="304" y="89">05</text>
<text x="311" y="85.2">Salle principale</text>
<text x="311" y="89">Scène</text>
<text x="351" y="85.2">Parquet</text>
<text x="351" y="89">Parquet</text>
<text x="397.3" y="85.2">170,94</text>
<text x="398.8" y="89">28,31</text>
<text x="84.3" y="90.3">9,94 m²</text>
<text x="286.4" y="91.8" transform="rotate(-90 286.4 91.8)">2,90</text>
<text x="304" y="92.7">06</text>
<text x="311" y="92.7">Salle de réunion</text>
<text x="351" y="92.7">Sol souple PVC</text>
<text x="398.8" y="92.7">20,93</text>
<text x="45.2" y="98.1">4,00</text>
<text x="304" y="96.5">SERVICES</text>
<text x="304" y="100.2">07</text>
<text x="311" y="100.2">Bar</text>
<text x="351" y="100.2">Carrelage grès cérame</text>
<text x="398.1" y="96.5">83,14</text>
<text x="398.8" y="100.2">13,20</text>
<text x="19.6" y="107.3" transform="rotate(-90 19.6 107.3)">35</text>
<text x="289.6" y="105.6" transform="rotate(-90 289.6 105.6)">10</text>
<text x="304" y="104">08</text>
<text x="304" y="107.7">09</text>
<text x="311" y="104">Office</text>
<text x="311" y="107.7">Réserve</text>
<text x="351" y="104">Carrelage grès cérame</text>
<text x="351" y="107.7">Carrelage grès cérame</text>
<text x="398.8" y="104">17,75</text>
<text x="400.4" y="107.7">7,54</text>
<text x="304" y="111.5">10</text>
<text x="311" y="111.5">Sanitaires femmes</text>
<text x="351" y="111.5">Carrelage grès cérame</text>
<text x="400.4" y="111.5">8,71</text>
<text x="279.4" y="116.9" transform="rotate(-90 279.4 116.9)">93</text>
<text x="304" y="115.2">11</text>
<text x="304" y="119">12</text>
<text x="311" y="115.2">Sanitaires hommes</text>
<text x="311" y="119">Rangement communal</text>
<text x="351" y="115.2">Carrelage grès cérame</text>
<text x="351" y="119">Sol souple PVC</text>
<text x="398.8" y="119">12,60</text>
<text x="400.4" y="115.2">8,84</text>
<text x="282.6" y="123.1" transform="rotate(-90 282.6 123.1)">30</text>
<text x="304" y="122.7">13</text>
<text x="311" y="122.7">Rangement associations</text>
<text x="351" y="122.7">Sol souple PVC</text>
<text x="400.4" y="122.7">9,94</text>
<text x="19.6" y="128" transform="rotate(-90 19.6 128)">3,55</text>
<text x="279.4" y="131.8" transform="rotate(-90 279.4 131.8)">1,20</text>
<text x="286.4" y="126.8" transform="rotate(-90 286.4 126.8)">3,90</text>
<text x="304" y="126.5">14</text>
<text x="304" y="130.2">LOCAUX TECHNIQUES</text>
<text x="311" y="126.5">Local entretien</text>
<text x="351" y="126.5">Carrelage grès cérame</text>
<text x="398.1" y="130.2">17,68</text>
<text x="400.4" y="126.5">4,56</text>
<text x="304" y="134">15</text>
<text x="304" y="137.7">16</text>
<text x="311" y="134">Local poubelles</text>
<text x="311" y="137.7">Chaufferie</text>
<text x="351" y="134">Dallage béton surfacé</text>
<text x="351" y="137.7">Dallage béton surfacé</text>
<text x="400.4" y="134">5,46</text>
<text x="400.4" y="137.7">7,28</text>
<text x="304" y="141.5">17</text>
<text x="311" y="141.5">Local électrique</text>
<text x="351" y="141.5">Dallage béton surfacé</text>
<text x="400.4" y="141.5">4,94</text>
<text x="19.6" y="145.6" transform="rotate(-90 19.6 145.6)">20</text>
<text x="289.6" y="145.6" transform="rotate(-90 289.6 145.6)">10</text>
<text x="304" y="145.2">Total des locaux</text>
<text x="304" y="149">Murs et cloisons</text>
<text x="397.3" y="145.2">356,38</text>
<text x="398.8" y="149">41,62</text>
<text x="304" y="153">TOTAL SURFACE BÂTIMENT, murs inclus</text>
<text x="396.4" y="153">398,00</text>
<text x="279.4" y="159.8" transform="rotate(-90 279.4 159.8)">4,40</text>
<text x="286.4" y="161.8" transform="rotate(-90 286.4 161.8)">2,90</text>
<text x="289.6" y="175.6" transform="rotate(-90 289.6 175.6)">10</text>
<text x="19.6" y="185.5" transform="rotate(-90 19.6 185.5)">7,55</text>
<text x="279.4" y="187.8" transform="rotate(-90 279.4 187.8)">1,20</text>
<text x="282.6" y="194.2" transform="rotate(-90 282.6 194.2)">32</text>
<text x="279.4" y="200.4" transform="rotate(-90 279.4 200.4)">93</text>
<text x="286.4" y="200.3" transform="rotate(-90 286.4 200.3)">4,60</text>
<text x="279.4" y="216.5" transform="rotate(-90 279.4 216.5)">2,05</text>
<text x="19.6" y="223.8" transform="rotate(-90 19.6 223.8)">35</text>
<text x="286.4" y="223.8" transform="rotate(-90 286.4 223.8)">35</text>
<text x="48.2" y="234.4">4,60</text>
<text x="77.2" y="234.4">95</text>
<text x="82.9" y="237.7">20</text>
<text x="90.2" y="234.4">1,50</text>
<text x="99.9" y="237.7">20</text>
<text x="105.7" y="234.4">95</text>
<text x="115.2" y="234.4">1,20</text>
<text x="140.2" y="234.4">3,80</text>
<text x="165.2" y="234.4">1,20</text>
<text x="177.2" y="234.4">95</text>
<text x="182.9" y="237.7">20</text>
<text x="190.2" y="234.4">1,50</text>
<text x="199.9" y="237.7">20</text>
<text x="205.7" y="234.4">95</text>
<text x="220.7" y="234.4">2,30</text>
<text x="239.2" y="234.4">1,40</text>
<text x="255.7" y="234.4">1,90</text>
<text x="45.2" y="241.4">4,00</text>
<text x="90.2" y="241.4">5,00</text>
<text x="140.2" y="241.4">5,00</text>
<text x="190.2" y="241.4">5,00</text>
<text x="240.2" y="241.4">5,00</text>
</g>
<g font-size="2.4" fill="#111417">
<text x="243.6" y="65.8">POUBELLES</text>
<text x="245" y="63.4">15 LOCAL</text>
<text x="76.2" y="66.6">16 CHAUFFERIE</text>
<text x="203.4" y="66.2">4,94 m²</text>
<text x="159.9" y="93.9">10,85</text>
<text x="176" y="93.9" transform="rotate(-90 176 93.9)">2,35</text>
<text x="40.3" y="127.6">12,60 m²</text>
<text x="234.9" y="127.3">SOL : carrelage</text>
<text x="170.6" y="166.1" transform="rotate(-90 170.6 166.1)">11,55</text>
<text x="304" y="173.6">Revêtement de sol</text>
<text x="343" y="173.6">Locaux</text>
<text x="388.9" y="173.6">Surface (m²)</text>
<text x="304" y="177.6">Parquet</text>
<text x="343" y="177.6">04, 05</text>
<text x="397.5" y="177.6">199,25</text>
<text x="304" y="181.3">Carrelage grès cérame</text>
<text x="304" y="185.1">Sol souple PVC</text>
<text x="343" y="181.3">01, 02, 03, 07, 08, 09, 10, 11, 14</text>
<text x="343" y="185.1">06, 12, 13</text>
<text x="399" y="181.3">95,98</text>
<text x="399" y="185.1">43,47</text>
<text x="304" y="188.8">Dallage béton surfacé</text>
<text x="343" y="188.8">15, 16, 17</text>
<text x="399" y="188.8">17,68</text>
<text x="231.6" y="198">SOL : PVC souple</text>
<text x="47.6" y="208.6">3,75</text>
<text x="139.6" y="208.6">14,80</text>
<text x="239.1" y="208.6">4,55</text>
<text x="308" y="204">d’une extrémité à l’autre.</text>
<text x="308" y="220">des murs, 6 points.</text>
</g>
<g font-size="2.3" fill="#111417">
<text x="221.8" y="64.4">17 LOCAL</text>
<text x="220.1" y="66.9">ÉLECTRIQUE</text>
<text x="97.4" y="160.7">0,00</text>
<text x="46.7" y="166.2">+0,60</text>
</g>
<g font-size="2.2" fill="#6b7277">
<text x="68" y="24.2">FAÇADE NORD</text>
<text x="17.7" y="212" transform="rotate(-90 17.7 212)">FAÇADE OUEST</text>
<text x="297" y="224" transform="rotate(-90 297 224)">FAÇADE EST</text>
<text x="308" y="224.4">Pas d’échelle graphique sur ce plan : l’étalonnage se fait sur une cote.</text>
<text x="28" y="252.4">FAÇADE SUD</text>
<text x="377.9" y="291.8">PolyPDF, planche d’exercice.</text>
</g>
<g font-size="2.2" fill="#111417">
<text x="82.4" y="68.8">7,28 m²</text>
<text x="179.9" y="67.2">03 VESTIAIRE</text>
<text x="183.8" y="69.4">4,94 m²</text>
<text x="247.3" y="68">5,46 m²</text>
<text x="222" y="83.6">14 LOCAL</text>
<text x="110.2" y="87">10 SANITAIRES FEMMES</text>
<text x="143.9" y="87">11 SANITAIRES HOMMES</text>
<text x="221.1" y="85.7">ENTRETIEN</text>
<text x="240.5" y="89.9">SOL : carrelage</text>
<text x="79.7" y="92.5">SOL : PVC souple</text>
<text x="187" y="91.3">SOL : carrelage</text>
<text x="36.6" y="129.7">SOL : PVC souple</text>
<text x="244" y="160.1">SOL : carrelage</text>
<text x="303" y="157.3">Surfaces d’exercice, sans valeur réglementaire. Locaux : au nu intérieur des murs et cloisons,</text>
<text x="303" y="159.5">cloisons de cabinets comprises, ébrasements de portes non compris. Total : contour extérieur</text>
<text x="303" y="161.7">des murs.</text>
</g>
<g font-size="2.1" fill="#111417">
<text x="304.5" y="44.3">93/204</text>
<text x="306.2" y="48.7">1,40</text>
<text x="306.2" y="51.1">1,40</text>
<text x="86" y="55.8">93/204</text>
<text x="203.7" y="55.8">150/204</text>
<text x="224.5" y="55.8">93/204</text>
<text x="248" y="55.8">93/204</text>
<text x="73.4" y="65.1" transform="rotate(-90 73.4 65.1)">2,05</text>
<text x="116.6" y="61.1">ø 1,50</text>
<text x="162.8" y="61.1">ø 1,50</text>
<text x="223.9" y="69.1">4,94 m²</text>
<text x="203.7" y="82.6">150/204</text>
<text x="73.4" y="91.3" transform="rotate(-90 73.4 91.3)">2,80</text>
<text x="112.9" y="99">0,00</text>
<text x="250" y="108">93/204</text>
<text x="85" y="108.8">93/204</text>
<text x="183.7" y="108.8">150/204</text>
<text x="256.2" y="118">93/204</text>
<text x="208.7" y="124.2">93/204</text>
<text x="70" y="126">150/204</text>
<text x="258" y="131.3" transform="rotate(-90 258 131.3)">1,20</text>
<text x="260.4" y="131.3" transform="rotate(-90 260.4 131.3)">1,15</text>
<text x="233" y="142">93/204</text>
<text x="79.2" y="152.8">4 marches</text>
<text x="208.7" y="181.2">93/204</text>
<text x="68.4" y="190.9" transform="rotate(-90 68.4 190.9)">nez de scène</text>
<text x="258" y="187.3" transform="rotate(-90 258 187.3)">1,20</text>
<text x="260.4" y="187.3" transform="rotate(-90 260.4 187.3)">1,40</text>
<text x="256.2" y="199.8">93/204</text>
<text x="77.4" y="215">95</text>
<text x="105.9" y="215">95</text>
<text x="140.7" y="215">3,80</text>
<text x="177.4" y="215">95</text>
<text x="205.9" y="215">95</text>
<text x="239.7" y="215">1,40</text>
<text x="76.4" y="217.4">2,20</text>
<text x="88.7" y="219.5">150/204</text>
<text x="104.9" y="217.4">2,20</text>
<text x="140.7" y="217.4">2,20</text>
<text x="176.4" y="217.4">2,20</text>
<text x="188.7" y="219.5">150/204</text>
<text x="204.9" y="217.4">2,20</text>
<text x="239.7" y="217.4">1,40</text>
</g>
<text font-size="2.1" fill="#39414a" x="200.5" y="159.8">ouverture 2,00</text>
<g font-size="2" fill="#111417">
<text x="200.3" y="68.2">SOL : carrelage</text>
<text x="245.7" y="69.9">SOL : béton</text>
<text x="110.2" y="89.6">8,71 m² – SOL : carrelage</text>
<text x="148.7" y="89.6">8,84 m² – SOL : carrelage</text>
<text x="224.1" y="87.8">4,56 m²</text>
</g>
<g font-size="1.9" fill="#111417">
<text x="80.9" y="70.7">SOL : béton</text>
<text x="180.5" y="71.3">SOL : carrelage</text>
<text x="222.3" y="71.2">SOL : béton</text>
<text x="118.8" y="82.4">93/204</text>
<text x="132.3" y="82.4">83/204</text>
<text x="147.3" y="82.4">93/204</text>
<text x="160.5" y="82.4">93/204</text>
<text x="220.8" y="89.6">SOL : carrelage</text>
<text x="219.4" y="102.7">93/204</text>
<text x="262.7" y="132.5" transform="rotate(-90 262.7 132.5)">all. 110</text>
<text x="262.7" y="187.9" transform="rotate(-90 262.7 187.9)">all. 90</text>
<text x="75.9" y="219.7">all. 20</text>
<text x="104.4" y="219.7">all. 20</text>
<text x="140.1" y="219.7">all. 20</text>
<text x="175.9" y="219.7">all. 20</text>
<text x="204.4" y="219.7">all. 20</text>
<text x="239.1" y="219.7">all. 90</text>
</g>
<g font-size="1.9" fill="#39414a">
<text x="181.5" y="82.6">passage 1,50</text>
<text x="223.2" y="112.9">plonge</text>
<text x="233.9" y="112.9">lave-vaisselle</text>
<text x="254.3" y="115">livraisons</text>
<text x="246.3" y="140.8">armoire chaude</text>
<text x="222.7" y="163.2" transform="rotate(-90 222.7 163.2)">comptoir</text>
<text x="241" y="171.2">arrière-bar</text>
</g>
<g font-size="1.9" fill="#6b7277">
<text x="11.2" y="263.2">OPÉRATION</text>
<text x="127.2" y="263.2">ADRESSE DU PROJET</text>
<text x="219.2" y="263.2">MAÎTRE D’OUVRAGE</text>
<text x="295.2" y="263.2">MAÎTRE D’ŒUVRE</text>
<text x="11.2" y="276.2">TITRE DU PLAN</text>
<text x="107.2" y="276.2">PHASE</text>
<text x="131.2" y="276.2">ÉCHELLE</text>
<text x="159.2" y="276.2">FORMAT</text>
<text x="179.2" y="276.2">UNITÉS</text>
<text x="263.2" y="276.2">DATE</text>
<text x="297.2" y="276.2">INDICE</text>
<text x="317.2" y="276.2">N° DE PLAN</text>
</g>
<g font-size="1.8" fill="#111417">
<text x="118.7" y="47.7">60/60, all. 180</text>
<text x="154.2" y="47.7">60/60, all. 180</text>
<text x="134" y="68.7">83/204</text>
</g>
<g font-size="1.8" fill="#39414a">
<text x="184" y="57.1">penderie</text>
<text x="97.8" y="63.2">chaudière</text>
<text x="262.7" y="94.3" transform="rotate(-90 262.7 94.3)">rayonnages</text>
</g>
<text font-size="1.5" fill="#111417" x="306.8" y="38.9">0,00</text>
</svg>
